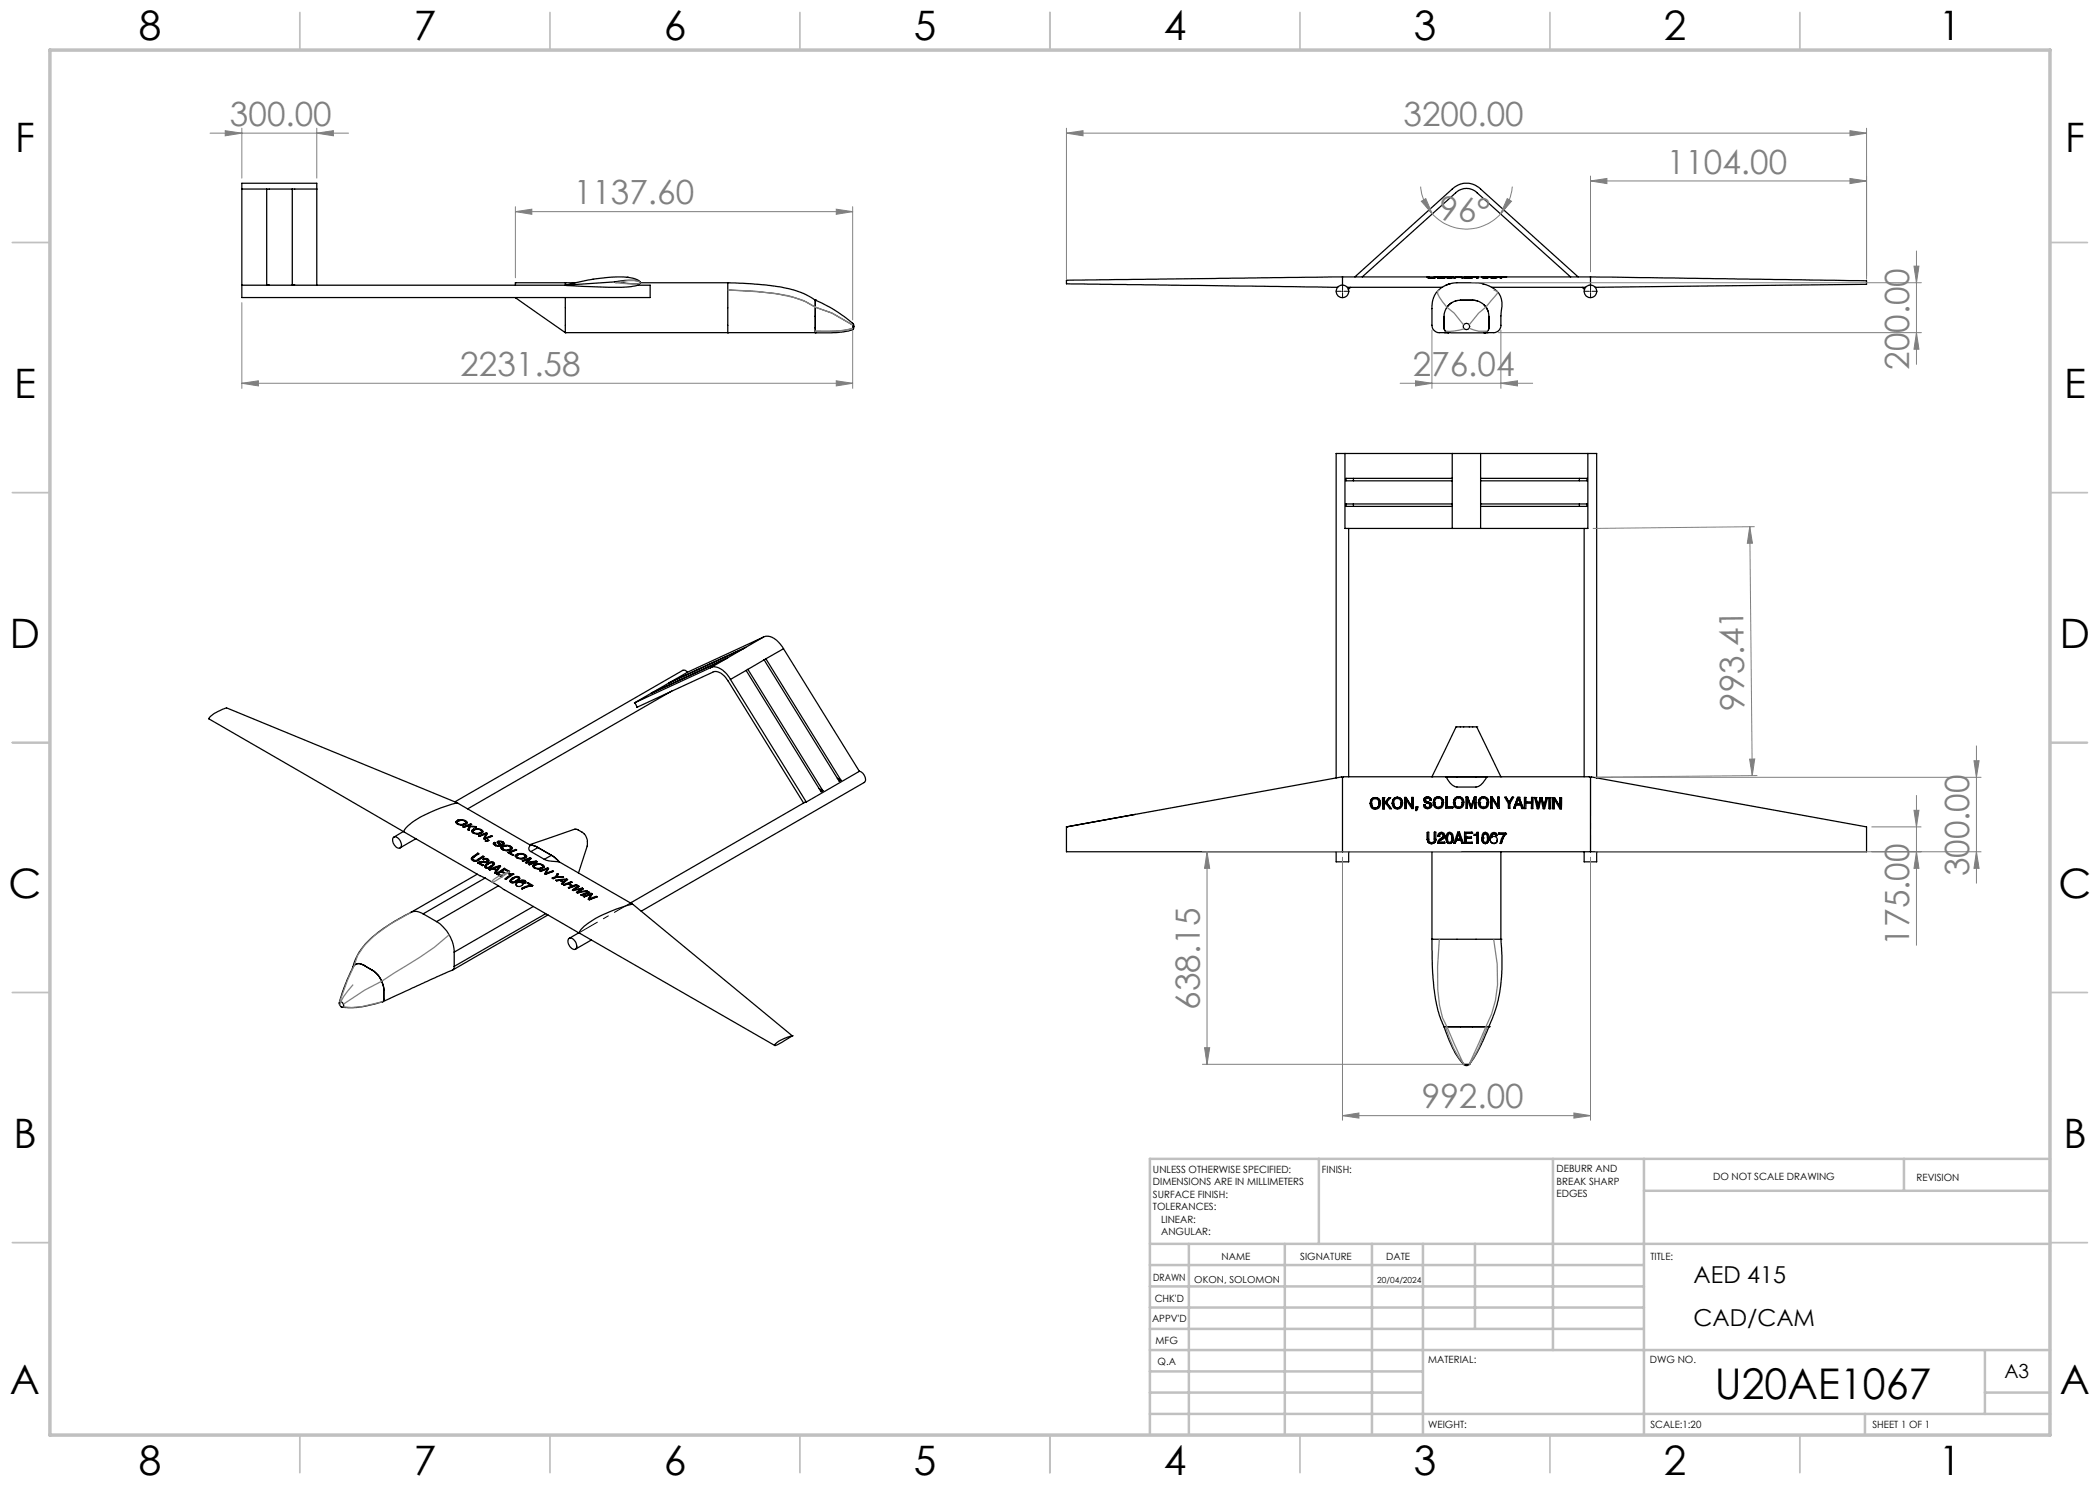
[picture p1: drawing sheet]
<svg xmlns="http://www.w3.org/2000/svg" width="420mm" height="297mm" viewBox="0 0 420 297" stroke-linecap="round" stroke-linejoin="round" font-family="sans-serif">
<g fill="none" stroke="#000" stroke-width=".25">
<path d="M48.4 37.8v-1.1h15v1.1M48.4 37.8h15M48.4 37.8v19.2M53.3 37.8v19.2h.5M58.5 37.8v19.2h.4M63.4 37.8v19.2M48.4 57v2.5h81.6v-2.5h-2.5M48.4 57h64.7M103.1 59.5h.1M103.1 56.5h.1M103.1 59.5l10 7M103.1 56.5h10"/>
<path d="M103.1 56.5v.5M113.1 56.5h.1M113.1 59.5v7M113.1 56.5v.5M113.1 56.5h2M113.1 57a71.3 71.3 0 0 0 13.8 .2l.6-.2M113.1 57h.1M118.5 55.9h.1M123 56.4h.1M123 56.4a14.1 14.1 0 0 1 4.7-.2l.3 .4a8.4 8.4 0 0 1-3.9-.1zM123 56.4l-9.9 .6M125.4 55.5h.1"/>
<path d="M128 56.5a1.74 1.74 0 0 0-1.6-.9 29.6 29.6 0 0 0-11.8 1.1l-1.5 .3M128 56.5l-.5 .5M128.1 56.5h17.5M145.6 56.5h.1M145.6 56.5l4.8 .3 4.9 .5a20.3 20.3 0 0 1 5.1 1.3l2.7 1.4M145.6 56.5v10M268.5 55.4l-55.2 .7v.7h1.2l53 .7M268.5 55.4v1.6M268.5 55.4h49.6M269.5 57.5h18.9M270.1 57.5l-.4 .4M271 55.4l19.4-17.6a4 4 0 0 1 5.7 0l19.5 17.6"/>
<path d="M272.5 55.4l18.6-16.8a3 3 0 0 1 4.4 0l18.6 16.8M285.8 55.4l-.3 .1 .6 .1 1.1-.1M285.8 55.4l.1 .2h.4M285.8 55.4v.2l-.3-.1M286.3 55.6h.1M286.9 55.5v.1M286.9 55.5l-.6 .1M286.9 55.5h.2M287.2 55.4v.1M287.2 55.4l-.3 .1M287.6 55.6h.1M287.6 55.6h1.4"/>
<path d="M287.6 55.4h.7zM287.8 55.6h1.1M287.8 55.6h.1M288 55.5h.4M288 55.5l-.4 .1M288 55.5h.1M288.3 55.4h.7l-.5 .1M288.3 55.4h.4M288.4 55.5h.1M288.5 55.5l-.7 .1M288.5 55.4h.2M288.5 55.4l-.1 .1"/>
<path d="M288.5 55.4v.1M288.7 55.4v.1M288.9 55.6h.1M289.2 55.5l.7 .1M289.2 55.5h.1M289.3 55.5h.2M289.5 55.5l.4 .1M289.5 55.5v.1M289.9 55.4h.8l-.8 .2M289.9 55.4l-.7 .1M289.9 55.4l-.4 .1M289.9 55.4l.5 .1"/>
<path d="M289.9 55.6h.1M290.1 56.7l-.9 .3M290.4 55.5h.1M290.4 55.5l-.5 .1M290.4 55.5v.1M291.4 55.5h.7M291.4 55.5h.1M291.6 55.4l-.8 .2 .5-.1 1.4 .1-.8-.2M291.6 55.4h.3M291.6 55.4h.1M291.9 55.4h.1M292.1 55.5h.1"/>
<path d="M292.9 55.4v.2M292.9 55.4h1.5M292.9 55.5v.1M292.9 55.4v.1M292.9 55.5h.3M293.2 55.6h1.2h-1.5M293.2 55.5v.1M293.2 55.4h1.1l-1.1 .1M293.2 55.4h.1M293.2 55.4h1.2M293.2 55.4v.1M293.2 55.6h.1"/>
<path d="M294.4 55.4h.1M294.9 55.4h.1M294.9 55.4h.5M295.3 55.4v.2M295.3 55.4h-.4M295.3 55.5h.3M295.4 55.4h.2v.2h-.3M295.4 55.4v.1M296.4 55.5l.6 .1M296.4 55.5h.1M296.4 56.7l.4 .1M296.5 55.5h.2"/>
<path d="M296.7 55.5l.3 .1M296.7 55.5v.1M297 55.4h.8l-.8 .2M297 55.4l-.6 .1M297 55.6h.1M297.1 55.4l-.4 .1M297.1 55.4l.4 .1M297.5 55.5h.1M297.5 55.5l-.5 .1M297.5 55.5v.1M298.3 55.4h.5M298.3 55.5l-.1 .1"/>
<path d="M298.3 55.4v.2M298.4 57.5h18.7M298.8 55.6h-.5M298.8 55.6h.5M298.8 55.4v.2M298.8 55.4h-.5M298.8 55.4h.6zM298.8 55.4l-.8 .1 .4 .1 1.1-.1-.7-.1M298.8 55.4h.1M299.8 55.4h1.3M299.8 55.4h.1M299.8 55.4h1"/>
<path d="M300 55.6h.1M300.8 55.4l-.8 .2M300.8 55.4h.1M301.1 55.4l-1 .2M301.1 55.4h.1M316.4 57.5l.5 .4M318.1 55.4l55.2 .8v.7l-54.2 .6M318.1 55.4v1.6M113.1 66.5h.1M113.1 66.5h32.5M145.6 66.5h.1M145.6 66.5h17.5"/>
<path d="M163.1 66.5h.1M163.1 60h.1M163.1 60a26.7 26.7 0 0 1 7.4 4.7M163.1 60v6.5M170.5 65.9a23.7 23.7 0 0 1-7.4 .6M170.5 64.7a.94 .94 0 0 1 0 1.2M170.5 64.7v1.2M288.8 65.6a.96 .96 0 0 0 1 .9M288.8 65.6l.2 .5 .4 .4M288.9 66.5h.8M289.8 66.5h7.1M289.8 66.5h-1.9a1.51 1.51 0 0 1-1.5-1.5v-3.3a4.6 4.6 0 0 1 3.5-4.9l1.5-.3h3.8l2.2 .5a4.1 4.1 0 0 1 2.8 5.3v2.7a1.45 1.45 0 0 1-1.5 1.5h-1.9"/>
<path d="M290.4 60.5l-1.1 1M291.5 60.1l-.4 .1M294.5 60h-2.4a3.3 3.3 0 0 0-3.3 3.3v2.3M294.5 60a3.3 3.3 0 0 1 3.3 3.3v2.3M294.5 60l1 .2M296.8 61l.6 .7M296.9 66.5h.7M297.4 66.4l-.4 .1h.1M297.5 61.9l.1 .3M297.8 65.6a.97 .97 0 0 1-.9 .9M297.8 65.6l-.1 .4M269 90.7h-1.8v64.9"/>
<path d="M269 90.7h21.4M269 90.7v15h21.4M270.7 95.7v.5M290.4 90.7h5.7M290.4 90.7v15M290.4 95.7h-21.2v.5h21.2M296.1 90.7v15M296.1 95.7h21.3v.5h-21.3M296.1 90.7h21.5M315.9 95.7v.5M317.6 90.7h1.7v64.9M317.6 90.7v15h-21.5"/>
<path d="M269.7 105.7v49.7M270.7 100.8v.5M290.4 105.7h5.7M290.4 100.8h-21.2v.5h21.2M296.1 100.8h21.3v.5h-21.3M315.9 100.8v.5M316.8 105.7v49.7M130.5 138.5h.1M134.1 136.4h.1M134.3 138.2l-40.8 23.6M137.5 134.4l-.5-.3h-.5l-45.5 26.3M137.5 134.4l-10.6 6.2"/>
<path d="M145.2 131.8l-15 6.9 .3-.2M145.6 131.5l-15.1 7M146.1 135.9a3.9 3.9 0 0 0-3.7-2.5l-15.5 7.2M146.1 135.9l15.2 24.5M148.8 129.7l-15 6.9 .3-.2M149.2 129.5l-15.1 6.9M149.2 134.1l-3.1 1.8M149.2 134.1l15 24.3 .4-.3M149.6 133.9l15 24.2M149.6 133.9l-.4 .2M152.7 127.4a2.91 2.91 0 0 1 3.4 1.4l.6 .9M152.7 127.4l-10.6 6.2"/>
<path d="M152.7 127.4l-15.2 7M152.8 132l-3.2 1.9M152.8 132l15.1 24.3 .3-.2M153.2 131.8l15 24.3M153.2 131.8l-.4 .2M156.7 129.7l-3.5 2.1M156.7 129.7l15.2 24.6M126.9 140.6l.5 .9 15.2-7.1a2.58 2.58 0 0 1 2.9 1.6l15.2 24.6M163.8 157.7l.8 .4M167.5 155.6l.7 .5M171.9 154.3a1.54 1.54 0 0 1 1 2.2l-44.7 25.7M171.9 154.3l-10.6 6.1"/>
<path d="M268.5 155.5v14.9M268.5 155.5l-.2-.1-55 10M275 159.5a1.14 1.14 0 0 1 1.1 1.5 1.14 1.14 0 0 1-1.7 .7l-.3-.5-.1-.5M275 159.5a.98 .98 0 0 0-.9 1.2M275 159.5l-.2 .1a.98 .98 0 0 0-.7 1M275 159.5a1.07 1.07 0 0 1 1.1 1.2M275 159.5h.1M276.8 159.6h-.3v1.1v1.1h.3M276.8 159.6v1.1M276.8 159.6h.1M276.8 159.6h-.3M277.8 159.5h.3l-.8 1"/>
<path d="M277.8 159.5l-1 1.2M277.8 159.6h.3M277.8 159.6l-1 1.1M277.8 159.5v.1M279.4 159.5a1.15 1.15 0 0 1 1.1 1.4 1.15 1.15 0 0 1-1.6 .8l-.3-.4-.1-.6M279.4 159.5a.99 .99 0 0 0-.9 1.2M279.4 159.5l-.6 .2-.2 .2-.1 .6M279.4 159.5a1.01 1.01 0 0 1 1.1 1.2M279.4 159.5h.1M280.9 159.5l.1 2.2h.2M280.9 159.5h.3M281.2 159.8v1.9"/>
<path d="M281.2 159.5l1.2 1.9M281.2 159.5h.1M282.3 159.5h.3M282.3 159.5l.1 1.9M282.6 159.5v2.2h-.2l-1.2-1.9M282.6 159.5h.1M285.5 159.4l.5 .2 .3 .5M285.5 159.4a.66 .66 0 0 0-.7 .7 .66 .66 0 0 0 .8 .6l.4 .2v.2M285.5 159.4l-.1 .1a.54 .54 0 0 0-.6 .6M285.5 159.4h.1M286.4 155.4h.1M287.7 159.4a1.04 1.04 0 0 1 1 1.1"/>
<path d="M287.7 159.4a.94 .94 0 0 0-1 1.1M287.7 159.4a.92 .92 0 0 0-1 1.1M287.7 159.4h.1a1.02 1.02 0 0 1 .9 1.1M287.7 159.4h.1M289.1 159.5h.3M289.2 155.4h2.2M289.2 155.4h-20.5l-.2 .1M289.2 155.4a3.2 3.2 0 0 0 2.2 2h3.8a2.76 2.76 0 0 0 1.9-1.6l.3-.4M289.4 159.4h-.3v2.2h1.4M289.4 159.4v2M289.4 159.5v1.9M289.4 159.4v.1"/>
<path d="M291.2 145.4h.1M291.2 145.4l-4.8 10M291.2 145.4h4.1M291.4 155.4h3.8M291.7 159.3a1.18 1.18 0 0 1 1 1.2 1.18 1.18 0 0 1-.9 1.2 .93 .93 0 0 1-1-1.2M291.7 159.3a.94 .94 0 0 0-.9 1.2M291.7 159.4a.93 .93 0 0 0-.9 1.1M291.7 159.4a1.01 1.01 0 0 1 1 1.1M291.7 159.3v.1M293.2 159.5h.3M293.5 159.7l.6 1.9h.3l.6-1.9v1.9M293.5 159.7v.1"/>
<path d="M293.5 159.4h-.3v2.2h.3v-1.9M293.5 159.4l.7 1.9M293.5 159.5l.7 1.9M293.5 159.4v.1M294.9 159.4h.3v2.2h-.2M294.9 159.4l-.7 1.9M294.9 159.5l-.7 1.9M294.9 159.4v.1M294.9 159.5h.3M295.2 155.4h2.2M295.3 145.4h.1M295.3 145.4l4.9 10"/>
<path d="M296.7 159.4a.95 .95 0 0 1 1 1.1M296.7 159.4a.9 .9 0 0 0-1 1.1M296.7 159.4a.94 .94 0 0 0-1 1.1M296.7 159.4h.1a.96 .96 0 0 1 .9 1.1M296.7 159.4h.1M297.4 155.4h20.5l.2 .1M298.2 159.4v2.2M298.2 159.4h.2M298.2 159.5v2.1M298.2 159.4v.1M298.2 159.5h.2M298.4 159.4l1.2 1.9"/>
<path d="M298.4 159.5l1.2 1.8M298.4 159.4v.1M299.6 159.5h.3v2.2h-.3l-1.2-1.9v1.8h-.2M299.6 159.5v1.8M299.6 159.5h.1M299.6 159.5h.3M300.2 155.4h.1M301 159.5h.2M301.2 159.5l.6 1M301.2 159.5h-.2l.7 1.2M301.2 159.5h.1M302.4 159.5h.3l-.7 1.2v1h-.3"/>
<path d="M302.4 159.5l-.6 1M302.4 159.5h.3M302.4 159.5h.1M303.5 159.5l-.8 2.2h.3l.2-.7h.9l.3 .7h.3l-.9-2.2M303.5 159.5h.3M303.5 159.5h.1M303.8 159.5h.1M303.8 159.5l.8 2.2M304.9 159.5v2.2h.3v-1h1.1M304.9 159.5h.3M304.9 159.5h.1M305.2 159.5v.9"/>
<path d="M306.3 159.5h.3M306.3 159.5v.9h-1.1M306.3 159.5v1l-1.1-.1M306.6 159.5v2.2h-.3M306.9 159.5l.5 2.2h.3l.5-1.9 .4 1.9h.3l.6-2.2h-.3M306.9 159.5h.3M307.2 159.5l.4 1.9M307.2 159.5h.1M308 159.5h.4M308 159.5l-.4 1.9M308 159.6l-.4 1.8M308 159.5v.1"/>
<path d="M308 159.6h.4M308.4 159.5l.4 1.9M308.4 159.6l.4 1.8M308.4 159.5v.1M309.2 159.5l-.4 1.9M309.2 159.6l-.4 1.8M309.2 159.5v.1M309.2 159.6h.3M309.8 159.5v2.2M309.8 159.5h.4l-.1 2.2h-.3M309.8 159.6v2.1M309.8 159.5v.1"/>
<path d="M309.8 159.6h.4M310.6 159.5v2.2M310.6 159.5h.3M310.6 159.6v2.1M310.6 159.5v.1M310.6 159.6h.3M310.9 159.5l1.1 1.9M310.9 159.5v.1M310.9 159.6l1.1 1.8M312 159.6h.3v2.2h-.3l-1.1-1.9v1.8h-.3M312 159.6v1.8M312 159.6h.1"/>
<path d="M312 159.6h.3M318.1 155.5l.2-.1 55 10v5h-55.2M318.1 155.5v14.9M78.6 167.5a1.15 1.15 0 0 1 1.6 1.1 .68 .68 0 0 1-.2 1 .68 .68 0 0 1-1-.4l-.5-1zM80.7 166.3l-1.9 1.1M80.9 166.4l15.1 8.8 1 .4M83.2 167.7l-3.2 1.9M91.4 160.6l-46.2-19a10.4 10.4 0 0 0-3.3 1.8l-.1 .4 39.1 22.6M91.4 160.6a22.9 22.9 0 0 0-10.2 5 .64 .64 0 0 0-.3 .8M91.4 160.6l14.6 8.4M91.4 164.5v.2l.2 .1M91.5 164.2l-.3 .3"/>
<path d="M91.5 164.2h.1M91.6 164v.1M91.6 164a.41 .41 0 0 0-.4 .5 .41 .41 0 0 0 .4 .3 1.47 1.47 0 0 0 1.9-.3l-.4-.4M91.6 164l-.1 .2M91.6 164.1a1.66 1.66 0 0 1 1.5 0M91.6 164.8l.1 .1M91.6 164.7l.5 .2 .7-.1M91.6 164.7v.1M91.6 164.7a.39 .39 0 0 1 0-.5 .39 .39 0 0 1 .4-.1 .7 .7 0 0 1 1.1 .5l-.3 .2M91.6 164.1v.1M92.3 164.1l-.7 .1M92.8 164.9l-.6 .1"/>
<path d="M92.8 164.8v.1M93 164.2l.1 .1M93.1 164.3l.3 .3M93.1 164.1v.2M93.2 164.5l-.1 .2-.3 .2M93.5 165.2l1.6 .1M93.5 165.2v.1M93.8 165.3l-.2 .6 .2 .2 .2-.8 1.3 .1-.2-.1M93.8 165.3l-.2 .7M93.8 165.3h.2M94.1 164.9l-1.4 .5M94.1 164.9h.1"/>
<path d="M94.1 164.8l-1.5 .6 .2 .1 1-.2M94.1 164.8l.2 .1-.8 .3M94.1 164.8v.1M94.5 171.8l.3 .3M94.6 166.3v.2l.2 .1M94.6 171.4l-.3 .5M94.6 171.3v.1M94.7 165.8l.1 .1M94.7 165.8a.43 .43 0 0 0-.4 .5 .43 .43 0 0 0 .5 .4 1.45 1.45 0 0 0 1.8-.4l-.3-.4M94.7 172l.1 .1M94.7 166l-.4 .3M94.7 165.8v.2"/>
<path d="M94.7 166h.1M94.8 165.9a1.74 1.74 0 0 1 1.5 0M94.8 166.6l.1 .1M94.8 165.9v.1M94.8 166.5l.5 .2 .7-.2M94.8 166.5v.1M94.8 166.5a.32 .32 0 0 1-.2-.4 .32 .32 0 0 1 .4-.2 1.06 1.06 0 0 1 1.3 .4l-.3 .2M95.1 165.3l-.1 .1M95.4 165.8l-.6 .2M95.5 174.8l-13.3 7.7M95.5 172.6h.1M95.6 172.5l-.1 .1"/>
<path d="M95.6 170.6l-1 .7M95.6 170.6l.2 .2-1.2 .8 .1 .4M95.6 172.5v.1M95.6 170.8l-1 .6M95.6 170.6v.2M95.6 170.8h.1M95.6 171.9l-.4 .2-.5-.1M95.6 172l-.4 .2-.4-.1M95.6 171.9v.1M95.8 172.5l.9 .5-.2 .1-1-.5M95.8 172.5v.2l.8 .4M96 166.7l-.6 .1"/>
<path d="M96 166.5v.2M96.1 166l.1 .1M96.2 166.1l.4 .3M96.3 165.9l-.1 .2M96.3 166.3l-.3 .4M96.5 172.5h-.7M96.5 172.3h.3M96.5 172.3l-.9 .2M96.5 172.4l-.9 .2M96.5 172.4l.3 .1M96.5 172.3v.1M96.6 171.2l.2 .1-1 .7a.89 .89 0 0 1-1.5-.4l.3-.3"/>
<path d="M96.6 171.2l-1 .7M96.6 171.3l-1 .7M96.6 171.3l.1 .1M96.6 171.2v.1M96.6 171.9l.6-.1 .3 .1M96.8 172.3l.3 .1M96.8 172.3v.2M96.8 172.5h.3M97 175.6l2.7 1.6M97 175.6l-12.4 7.2M97.1 172.4v.1M97.2 168.2h.2"/>
<path d="M97.2 168.2h.1M97.2 173.3l.1 .3M97.2 166.8l-.5 .9M97.2 166.8l-.4 .9M97.3 166.7l-1.5 .5M97.3 166.7l.1 .1M97.3 166.5l-1.6 .7 .2 .1 1.3-.5M97.3 166.5l.2 .2-.5 .9M97.3 173.5v.1M97.3 166.5v.2M97.4 172.3l-.3 .1M97.4 172.4l-.3 .1"/>
<path d="M97.4 172.3v.1M97.4 168.2l-.1 .1M97.4 168.1v.1M97.4 172.7h.1M97.4 172.8l-.4 .6M97.4 172.7v.1M97.4 172.8h.1M97.5 172.7v.1M97.5 172l-.1 .4M97.5 171.8a.4 .4 0 0 1 .2 .5 .4 .4 0 0 1-.5 .2h-.7M97.5 171.8l-.6-.1-.4 .2 .2 .1 .6-.1 .2 .1-.1 .3M97.5 171.9l.3 .3"/>
<path d="M97.5 171.8v.1M97.5 168.1l-.1 .1M97.5 168.1l.1 .1M97.6 168l.2 .1-.4 .2-.4-.1h.2M97.6 168l-.2 .1M97.6 168l-.1 .1M98.2 173.3l-.4 .3h-.5M98.2 173.2l-.4 .3h-.5M98.2 173.2l.1-.1a.33 .33 0 0 0 .3-.5 .33 .33 0 0 0-.6 0 .94 .94 0 0 0-.7 .8v.1M98.2 173.2v.1M98.3 167.1l.2 .1-1.6 .6-.2-.1M98.3 167.1l-1.3 .5"/>
<path d="M98.3 167.2l-1.3 .6v-.2M98.3 167.2l.1 .1M98.3 167.1v.1M98.7 172.7l-.1 .3-.4 .3M98.7 172.5a.63 .63 0 0 1-.5 .9l-.5 .2a.49 .49 0 0 1-.7-.2 .49 .49 0 0 1 .3-.6l.1-.1M98.7 172.5l-.7-.1-.5 .3M98.7 172.6l-.5-.1-.7 .3M98.7 172.6l.2 .2M98.7 172.5v.1M98.8 173.7l.5 .3M98.8 173.7l.5 .4M98.9 168.5a.36 .36 0 0 0-.1 .5 .36 .36 0 0 0 .4 .2h.7l.3-.2"/>
<path d="M98.9 168.6l-.2 .2M98.9 168.5v.1M98.9 168.6h.1M98.9 168.5l.2 .1-.1 .1 .1 .3M98.9 168.5h.1M98.9 168.6l.1 .1M99 168.8l.1 .3M99.1 169l.7 .1M99.1 169.1l.1 .1M99.1 169v.1M99.2 174.1l-.2 .5M99.3 174v.1"/>
<path d="M99.6 168.3l.4-.1 .6 .2M99.6 168.3l-.2 .1 .2 .2a.27 .27 0 0 1 .2 .2 .27 .27 0 0 1 0 .3M99.6 174.8l.8 .5M99.6 168.4l-.1 .1M99.6 168.3v.1M99.7 177.2l16.3 9.5M99.7 177.2l-12.4 7.1M99.7 168.4l.1 .3M99.8 169.2h-.2M99.8 169.1v.1M99.8 168.7l.1 .1M99.8 168.6l.2 .1"/>
<path d="M99.8 173.3l-.5 .8M99.8 173.3l-.5 .7M99.8 173.3l-1 .4M99.8 168.6v.1M99.9 169l-.1 .2M99.9 173.1l-2.1 .8 .2 .1a.76 .76 0 0 1 1.2 .1M99.9 173.1l.2 .1-.1 .2-.9 1.3-.2-.1 .3-.5M99.9 173.2l-2 .8M99.9 173.1v.1M99.9 173.2l.2 .1M99.9 168.8l.3 .3M100 168.7l.2 .3"/>
<path d="M100 168.3l-.4 .1M100 168.7l-.1 .1M100.2 169h.1M100.4 174.2l.7 .5-.1 .1-.8-.5-.6 .5M100.4 174.2l.6 .5M100.4 169.6v.2l.2 .2M100.5 168.5h.1M100.6 168.7l-.1 .1M100.6 168.4l.3 .3-.2 .2-.3-.1a.29 .29 0 0 0 0-.4 .29 .29 0 0 0-.4-.1l-.2 .1v.2M100.6 169.2a.43 .43 0 0 0-.4 .4 .43 .43 0 0 0 .5 .4 1.29 1.29 0 0 0 1.7-.4l-.3-.3M100.6 169.3l-.4 .3M100.6 169.2v.1"/>
<path d="M100.6 168.5l.2 .3M100.6 168.4v.1M100.6 169.2h.1M100.6 169.3h.1M100.6 169.2a1.73 1.73 0 0 1 1.5 .1M100.6 170h.1M100.6 169.8l.5 .2 .7-.1M100.6 169.8v.2M100.6 169.8a.35 .35 0 0 1-.1-.4 .35 .35 0 0 1 .5-.2 .95 .95 0 0 1 1.2 .4l-.4 .3M100.9 173.7l-1.6 1.1 1 .6 .1-.1-.8-.5M100.9 173.7l1 .6-.2 .1-.8-.5-.5 .3M100.9 173.8l-1.5 1"/>
<path d="M100.9 173.8l.9 .5M100.9 173.7v.1M101.2 169.2l-.6 .1M101.8 170l-.6 .1M101.8 169.9v.1M102 174.8l-.1-.1-.1 .1 .4 .1M102 174.8h.6M102 170.5l-.1 .2 .7 .4M102 169.4h.1M102.1 169.4l.3 .4M102.1 169.3v.1M102.2 169.6l-.1 .3-.3 .1"/>
<path d="M102.2 174.9l-1.1 .9M102.2 176.2l.1 .3M102.3 176.4v.1M102.5 175.8l-.5 .5M102.5 175.6v.2M102.5 175.6h.1M102.5 175.8h.1M102.6 174.7l.2 .1-1.6 1.1-.2-.1 1.2-.9M102.6 174.7h-.7l.1 .1M102.6 174.7v.1M102.6 174.8l.1 .1M103.1 170l-1.4 .6"/>
<path d="M103.1 170l.1 .1M103.2 169.9l-1.6 .6 1 .6 .1-.1-.7-.5M103.2 169.9l.1 .1-1.3 .5M103.2 169.9l-.1 .1M103.3 171.2l.2 .4M103.3 176.2l-.5 .3h-.5M103.3 176.1l-.6 .3h-.4M103.3 176.1l.3-.3a.29 .29 0 0 0-.1-.4 .29 .29 0 0 0-.3 .1h-.1a.87 .87 0 0 0-.8 .9M103.3 176.1v.1M103.5 170.8h.1M103.5 170.8a.41 .41 0 0 0-.5 .4 .41 .41 0 0 0 .5 .4 1.61 1.61 0 0 0 1.8-.3l-.3-.4M103.5 171l-.5 .2"/>
<path d="M103.5 171h.1M103.5 170.8v.2M103.5 170.8a1.66 1.66 0 0 1 1.5 .1M103.5 171.5l.6 .2 .6-.2M103.5 171.5v.1M103.5 171.5a.39 .39 0 0 1-.1-.5 .39 .39 0 0 1 .5-.2 .73 .73 0 0 1 1.1 .6l-.3 .1M103.5 171.6l.1 .1M103.6 176.4a.54 .54 0 0 0-.3 .7 .54 .54 0 0 0 .8 .1 .45 .45 0 0 0 .4-.3 .45 .45 0 0 0-.1-.4M103.6 176.5l-.4 .5M103.6 176.4v.1M103.7 175.6v.3l-.4 .3M103.8 175.4a.5 .5 0 0 1 .1 .5 .5 .5 0 0 1-.5 .3 .81 .81 0 0 1-1.4 0l.5-.6"/>
<path d="M103.8 175.4l-.6-.1-.7 .3M103.8 175.5h-.7l-.6 .3M103.8 175.5l.1 .2M103.8 175.4v.1M103.9 176.4l.5 .1M103.9 176.4l.5 .2M104.1 170.8l-.6 .2M104.3 177.7h.1M104.4 176.6l.2 .2M104.4 176.5v.1M104.7 171.7l-.6 .1M104.7 171.5v.2"/>
<path d="M104.9 171l.1 .1M104.9 176.4v.2M105 176.1l.2 .3a.22 .22 0 0 1-.1 .2 .22 .22 0 0 1-.3-.1l.1-.1a.6 .6 0 0 0-1 0M105 176.1l-.6-.1-.8 .4M105 176.2l-.8-.1-.6 .4M105 176.2l.2 .2M105 176.1v.1M105 171.1l.3 .3M105 170.9v.2M105.1 171.3l-.4 .4M105.4 172.5v.1M105.6 176.5l1 .6-1.1 .2-1 .5-.2-.1"/>
<path d="M105.6 176.5l-.2 .1 .8 .5M105.6 176.7l.9 .5M105.6 176.7h.1M105.6 176.5v.2M105.9 168.9l9-3.1 .6 .1 .9 .5 .6 .6 .4 .7 .1 1.4-1.8 5.5M106 171.7l-.9 .8 .2 .1 1.7-.3M106 171.7l-.8 .8M106 171.6l-1.5 .6 .1 .1 1.4-.6M106 171.6l.3 .1-.9 .8M106 171.7l-1.4 .5M106 171.7l.2 .1M106 171.6v.1"/>
<path d="M106 169l.8 .2 .8 .3M106 169a.78 .78 0 0 0 .2 1.3M106 169l.6 .1 1 .4M106.2 170.3l2.7 1.6M106.2 177.1l-1 .2-.9 .4M106.2 177.1l-1.8 .7M106.8 173.2v.2l.2 .2M107 173l-.4 .2M107 173h.1M107 172.9h.1M107 172.9a.41 .41 0 0 0-.4 .4 .41 .41 0 0 0 .5 .4 1.39 1.39 0 0 0 1.7-.4l-.3-.3M107 173.6l.1 .1"/>
<path d="M107 172.9v.1M107 172.9a1.53 1.53 0 0 1 1.5 .1M107 173.5l.5 .2 .7-.1M107 173.5v.1M107 173.5a.33 .33 0 0 1-.1-.4 .33 .33 0 0 1 .4-.2 .98 .98 0 0 1 1.3 .4l-.4 .3M107 172.3v.2l-1.2 .4M107.2 172.4h.1M107.2 172.4h-.2M107.2 172.2l.3 .2-1.6 .6-.2-.1 1.3-.6M107.2 172.2l-1.8 .3M107.2 172.2v.2M107.6 169.5l2.7 1.6"/>
<path d="M107.6 169.5l-1.4 .8M107.7 172.9l-.7 .1M108.2 173.7l-.6 .1M108.2 173.6v.1M108.4 173l.1 .1M108.5 173.1l.3 .3M108.5 173v.1M108.6 173.3l-.1 .2-.3 .2M108.9 171.9l.9 .3 2 .2M109.5 173.8l-.6 1M109.5 173.8l-.5 1M109.5 173.7l-1.4 .5"/>
<path d="M109.5 173.7l.2 .1M109.5 173.6l-1.6 .6 .3 .1 1.3-.5M109.5 173.6l.2 .1-.5 1M109.5 173.6v.1M110.3 171.1l1.5 1.3M110.3 171.1l-1.4 .8M110.5 174.3l-1.3 .5v-.1M110.5 174.3h.1M110.5 174.2l.2 .1-1.6 .6-.2-.1M110.5 174.2l-1.3 .5M110.5 174.2v.1M111.1 175.5l-.5 .2"/>
<path d="M111.1 175.4v.1M111.3 176.2a1.04 1.04 0 0 1 1.3 .2M111.4 175.3h1.1M111.4 175.3l-.1 .2M111.4 174.8l-.3 .7M111.4 174.8l.2 .1M111.5 174.7l.2 .1-.3 .5M111.5 174.7l-.4 .7M111.5 174.7l-.1 .1M111.8 172.4l14.6 8.4M112.2 176l.5 .4M112.2 176v.2l.5 .3"/>
<path d="M112.5 175.3l.2 .1-1.4 .1-.7 .3-.2-.2 .7-.2M112.5 175.3v.2M112.5 176l-1.2 .1M112.6 176.4l-.2 .4M112.7 176.4v.1M113.2 175.9l-.5 .5M113.2 175.9l-1 .1M113.2 175.9h.1M113.2 175.9l-.5 .6M113.3 175.9l.1 .1M113.3 175.8l-2.1 .2 .1 .2M113.3 175.8l.2 .1-1 .9-.2-.1 .3-.3"/>
<path d="M113.3 175.8v.1M113.8 176.7l.8 .5M113.8 176.7v.1l.7 .5M114.2 176.4l-1.5 .5 .2 .2a1.01 1.01 0 0 1 1.5 .1M114.2 176.4l.2 .1-.6 .2M114.2 176.5l-1.4 .5M114.2 176.5h.1M114.2 176.4v.1M114.4 177.2l-.6 .4M114.6 177.2l-.1 .1M114.8 177.9v.2M115.2 177.1l-.7 .2"/>
<path d="M115.2 177.1h.1M115.3 176.9l.1 .1-1.6 .6-.1-.1 .7-.3M115.3 176.9l-.7 .3M115.3 176.9l-.1 .2M115.6 177.3l-1.1 .7M115.6 177.3h.1M115.6 178.4v.2M115.7 177.2l-1.2 .8 .2 .1 1.6-.3M115.7 177.2l.2 .1-1.1 .6M115.7 177.2l-.1 .1M116.1 179l1.6-.6 .2 .1-1.6 .6zM116.3 177.8l-1 .7 .2 .1 2-.4-.2-.1"/>
<path d="M116.3 177.8v.1l-.9 .6M116.5 177.6l.2 .2-1.1 .6M116.5 177.6l-1.7 .3M116.5 177.8h.1M116.5 177.8h-.2M116.5 177.6v.2M117.3 178.1l-1.7 .3M117.3 178.1v.2M117.7 178.5l-1.4 .5M117.7 178.5h.1M117.7 178.4v.1M118.2 178.9l-.5 .9 .2 .2 1.6-.6-.3-.1"/>
<path d="M118.2 178.9l-.5 1M118.2 178.8l-1.4 .5M118.2 178.8l.2 .1M118.3 178.7l-1.6 .6 .2 .1 1.3-.5M118.3 178.7l.2 .1-.6 1M118.3 178.7l-.1 .1M119.2 179.3l-1.3 .5M119.2 179.4h.1M119.2 179.4l-1.3 .5v-.1M119.2 179.3v.1M161.3 160.4l-35.2 20.2M213.3 165.4v5h55.2"/>
<path d="M213.3 165.4h.1M227.1 162.9l-13.8 2.5M267.2 170.4v2h2.5v-2M268.5 170.4h49.6M274 160.7h.1M274.3 160.7l.1 .2a.62 .62 0 0 0 .7 .7M274.3 160.7l.1 .3a.64 .64 0 0 0 .7 .6M274.3 160.7h.1M275.1 161.6h.1M275.8 160.7v.3a.66 .66 0 0 1-.7 .6M275.8 160.7v.2a.72 .72 0 0 1-.7 .7M275.8 160.7a.76 .76 0 0 0-.8-1 .76 .76 0 0 0-.7 1"/>
<path d="M276.8 161v.8M276.8 161l.3-.4 .9 1.1h.3M277.3 160.5l1 1.2M277.3 160.5l.9 1.2M277.3 160.5h.1M278.5 160.7h.1M278.7 160.6l.2 .7 .6 .3M278.7 160.6l.1 .5 .2 .4 .5 .1M278.7 160.6a.76 .76 0 0 1 .8-.9 .76 .76 0 0 1 .7 .9M279.5 161.6h.1M280.2 160.6v.3a.67 .67 0 0 1-.7 .7M280.2 160.6v.4a.73 .73 0 0 1-.7 .6"/>
<path d="M282.4 161.4h.1M283.2 161.4h.3M283.2 161.4l.1 .4M283.3 161.8l-.1 .3 .3-.3M283.3 161.8l-.1 .2M283.3 161.8h.1M283.5 161.4v.4M283.5 161.4h.1M284.7 161a.83 .83 0 0 0 .8 .7 .83 .83 0 0 0 .8-.6M284.7 161h.3M285 161h-.3M285 161l.2 .4 .3 .1"/>
<path d="M285 161h.1M285 160l.4 .3M285 160a.48 .48 0 0 1 .6-.4 .48 .48 0 0 1 .4 .5h.3M285 160h.1M285.4 160.3l.2 .1M285.4 160.3v.1M285.4 160.4h.2M285.5 167.9l.2 .6 .6 .2M285.5 167.9h.1M285.5 167.9v.1a.75 .75 0 0 0 .8 .7M285.5 161.5h.1M285.6 160.4l.5 .2"/>
<path d="M285.6 160.4l.5 .3M285.6 160.4h.1M286 161.1l-.1 .3-.4 .1M286 161.1h.1M286.1 160.6l.2 .5M286.1 160.7l.2 .4M286.1 160.6v.1M286.3 168.7h.1M286.4 170.4v17.5M286.7 160.5a1.02 1.02 0 0 0 1 1.2 1.02 1.02 0 0 0 1-1.2M286.7 160.5v.1M286.9 166.4v1.4a.57 .57 0 0 1-.6 .7 .57 .57 0 0 1-.6-.7v-1.4l-.2 .1v1.4"/>
<path d="M286.9 166.4h.3v1.4M286.9 166.4v1.5M286.9 160.5l.1 .4a.65 .65 0 0 0 .7 .6M286.9 160.5a.77 .77 0 0 1 .8-.9 .77 .77 0 0 1 .7 .9M286.9 160.5l.1 .4a.64 .64 0 0 0 .7 .6M287.2 167.8l-.2 .6-.7 .3M287.5 168.5l.1 .1M287.6 168.6h.1M287.6 167.2a.67 .67 0 0 1 .8-.7 .67 .67 0 0 1 .4 1.1M287.6 167.2h.3M287.7 161.5h.1M287.8 168.4h1.1l.1 .2h-1.4"/>
<path d="M287.8 168.4h.1M287.9 167.2h.1M288.2 168l-.4 .4M288.2 167.9v.1M288.2 167.9l-.4 .5M288.3 166.7l-.4 .2v.3M288.3 166.7l.2 .1 .2 .3M288.3 166.7h.1M288.3 166.7l.3 .1 .1 .3M288.4 160.5l-.2 .8-.5 .2M288.4 160.5h.1M288.4 160.5v.2a.68 .68 0 0 1-.7 .8"/>
<path d="M288.5 167.7l-.3 .3M288.5 167.7h.1M288.5 167.7l-.3 .2M288.7 167.1l-.1 .2a1.97 1.97 0 0 0-1.1 1.3h.1M288.7 167.1h.1M288.8 167.6l-.3 .1M288.8 167.5v.1M289.2 167.6v.2a.68 .68 0 0 0 .7 .9M289.2 167.6v.4a.67 .67 0 0 0 .7 .7M289.2 167.6a.82 .82 0 0 1 .8-1.1 1.3 1.3 0 0 1 .1 2.2h-.2M289.2 167.4v.2M289.4 161.4h1.1"/>
<path d="M289.4 161.4h.1M289.5 167.6a.59 .59 0 0 0 .6 .8l.2-.1 .1-.7M289.9 166.7l.3 .2 .2 .7M289.9 166.7h.1M289.9 166.7l-.3 .3-.1 .6M289.9 166.7l-.3 .2-.1 .7M289.9 168.7h.1M290.5 161.4v.2M290.5 161.4h.1M290.7 167.6v.2a.79 .79 0 0 1-.8 .9M290.8 168.6h.2M290.8 160.5h-.1"/>
<path d="M291 160.5l.1 .7 .6 .3M291 160.5l.2 .8 .5 .2M291 160.5a.76 .76 0 0 1 .7-.9 .76 .76 0 0 1 .8 .9M291 168.7h-.2l.8-2.3h.3l.8 2.3h-.3M291 168.6v.1M291.3 168l-.3 .7M291.3 168h.9M291.3 168h.1M291.3 168l-.3 .6M291.4 167.8h.7M291.7 166.7l-.3 1.1M291.7 166.7l.4 1.1"/>
<path d="M291.7 166.7h.1M291.7 161.5h.1M292.1 167.8h.1M292.2 168l.2 .7M292.2 168h.1M292.2 168l.2 .6M292.4 168.6h.3M292.4 168.6v.1M292.5 160.5l-.1 .5a.56 .56 0 0 1-.7 .5M292.5 160.5v.2a.78 .78 0 0 1-.8 .8M292.9 168.6h1.5M293.2 168.4h1.2"/>
<path d="M293.2 167.4h1.1M293.2 166.6v.8M293.2 166.6h1.2M293.2 166.6h.1M293.2 167.4h.1M294.2 161.3v.1M294.3 167.6h-1.1v.8M294.3 167.4v.2M294.4 166.4h-1.5v2.3h1.5M294.4 166.4v.2M294.4 166.6h.1M294.4 168.4v.3"/>
<path d="M294.9 167.1h.1M295 160.5h.1M295 160.5v1.1M295.3 167v1.7h.3M295.3 167l-.4 .1M295.3 167h.1M295.3 168.6h.3M295.6 166.5v2.2M295.6 166.5h-.2l-.1 .3-.4 .1v.2M295.6 166.5v2.1M295.6 168.6v.1M295.7 160.5h.1"/>
<path d="M295.7 160.5a1.01 1.01 0 0 0 1 1.2 1.01 1.01 0 0 0 1-1.2M295.9 160.5l.1 .4a.7 .7 0 0 0 .7 .6M295.9 160.5l.3 .8 .5 .2M295.9 160.5h.1M295.9 160.5a.76 .76 0 0 1 .8-.9 .76 .76 0 0 1 .7 .9M296.4 167.6v.2a.78 .78 0 0 0 .6 .9M296.4 167.6h.1M296.4 167.6v.2a.8 .8 0 0 0 .6 .9M296.4 167.6a.78 .78 0 0 1 .8-1.1l.3 .1 .2 .4 .1 .6M296.7 167.6h.1M296.7 167.6a.6 .6 0 0 0 .5 .9l.2-.3 .1-.6M296.7 161.5h.1"/>
<path d="M297 168.7h.1M297.1 166.7l.4 .3v.6M297.1 166.7h.1M297.1 166.7l.2 .1 .2 .2v.6M297.1 166.7l-.2 .1-.2 .3v.5M297.1 166.7a.67 .67 0 0 0-.4 .9M297.4 160.5v.4a.61 .61 0 0 1-.7 .6M297.4 160.5h.1M297.4 160.5v.2a.73 .73 0 0 1-.7 .8M297.5 167.6h.1M297.8 167.6v.2a.81 .81 0 0 1-.8 .9M297.8 167.6v.2a.84 .84 0 0 1-.8 .9"/>
<path d="M298 167.7v.1a.78 .78 0 0 0 .8 .9M298.3 167.5a.65 .65 0 0 1 .8-.2 .65 .65 0 0 1 .4 .7M298.8 168.7h.1M298.8 166.7l-.4 .3-.1 .5M298.8 166.7l.3 .1 .1 .3M298.8 166.7h.1M298.8 166.7l-.4 .2-.1 .6M299.2 167.1h.2M299.2 167.1h.1M299.4 167.1a.72 .72 0 0 0-.8-.6 .72 .72 0 0 0-.6 .9v.4a.78 .78 0 0 0 .8 .9M299.5 168l-.2 .5-.5 .2M299.5 168l-.1 .1a.64 .64 0 0 1-.6 .6"/>
<path d="M299.6 161.3h.1M299.8 166.8h1M300 168.7h.3M300.1 168.7h.2M300.2 170.4v17.5M300.3 168.7h.1M300.8 166.8l-.5 .9-.3 1M301.1 166.8l-.5 .8-.3 1.1M301.1 166.6v.2M301.1 166.6h-1.3v.2M301.1 166.8h.1M301.1 166.8l-.6 1-.2 .9"/>
<path d="M301.7 160.7v1M301.7 160.7h.1M301.8 160.5h.1M303.3 160.8l.4-1.1 .4 1.1M303.3 160.8h.8M303.3 160.8h.1M304.1 160.8h.1M305.2 160.4h.1M306.3 160.7v1M307.6 161.4h.1M308.8 161.4h.1M312 161.4h.1"/>
<path d="M316.8 170.4v2h2.5v-2M70.6 193.4l-1.8 4.2-.9 2.9M70.7 193.4h-.1M72.7 193a1.39 1.39 0 0 0-2.1 .4M72.7 193l1.8 1.1a5 5 0 0 1 2.3 3.9v1.9M72.7 193a1.4 1.4 0 0 0-1.9 .1M76.8 199.9l-.1 .3-.2 .2-2.2 .5a15.3 15.3 0 0 1-5.8 .6M76.8 199.9l-.2 .4M82.2 182.5l-3.2 1.7-1.8 1.2a15.2 15.2 0 0 0-6.3 6.9l-.3 1.3M82.2 182.5a2.31 2.31 0 0 1 2.4 .3M84.6 182.8l2.7 1.5M87.3 184.3a7.8 7.8 0 0 1 3.5 6.1"/>
<path d="M90.8 193.3v.4l-.3 .3-13.9 6.3M90.8 190.4v2.9M106.7 181.3l-15.9 9.1M109.1 182.7l-18.3 10.6M109.6 183l-19 11M113.8 187.7a1.28 1.28 0 0 1 1.5 1.3 .62 .62 0 0 1-.3 .9 .62 .62 0 0 1-.8-.4 1.49 1.49 0 0 1-.4-1.8zM115.8 186.5l-2 1.2M118.3 188l-3.2 1.8M126.4 180.8a24.3 24.3 0 0 0-9.7 4.6 1.36 1.36 0 0 0-.7 1.3l38.9 22.4M126.4 180.8l32 26.3M286.4 187.9h.1M286.4 187.9l.1 5.1 .2 4a21.9 21.9 0 0 0 2.1 8.3"/>
<path d="M286.4 187.9h13.8M300.2 187.9h.1M300.2 187.9l.2 3.2v3.1a26.8 26.8 0 0 1-2.5 10.9l-.1 .2M68 200.3a.69 .69 0 0 1 .6 .4 .69 .69 0 0 1-.1 .8 .77 .77 0 0 1-.5-1.2zM76.6 200.3l-.2 .1M155.1 208.8a8.9 8.9 0 0 1 3.3-1.7l-2.1 1.4-1.3 .6zM158.4 207.1h.1M288.8 205.3h.1M288.8 205.3a19 19 0 0 0 3.4 7l.5 .6M288.8 205.3h5.7M292.7 212.9a.94 .94 0 0 0 1.2 0M292.7 212.9h1.2"/>
<path d="M294.5 205.3h3.3M294.5 205.3h3.2M297.8 205.3h.1M297.8 205.3l-.8 1.9a25.3 25.3 0 0 1-3.1 5.7"/>
<circle cx="268.5" cy="58.3" r="1.24"/>
<circle cx="318.1" cy="58.3" r="1.24"/>
<circle cx="293.3" cy="65.3" r=".63"/>
</g>
<g fill="none" stroke="#808080" stroke-width=".2">
<path d="M42 26.6h27.7M45 26.1l3.4 .5-3.4 .6zM48.4 25.6v10M63.4 26.6l3.3-.5v1.1zM63.4 25.6v10M213.3 26.6l3.3-.5v1.1zM213.3 25.6v30.2M213.3 26.6h160M284.1 37.3a9.1 9.1 0 0 0 2.4 5.5M301.4 39.7l.9 .5-2.2 2.6zM302.5 37.3l-.1 .4a9.2 9.2 0 0 1-2.3 5.1M318.1 36.2l3.3-.5v1z"/>
<path d="M318.1 35.2v19.2M318.1 36.2h55.2M370 26.1l3.3 .5-3.3 .6zM370 35.7l3.3 .5-3.3 .5zM373.3 25.6v30.2M103.1 42.3l3.3-.5v1.1zM103.1 41.3v14.3M103.1 42.3h67.4M167.3 41.8l3.2 .5-3.2 .6zM170.5 41.3v22.7M284.3 40.2l.9-.5 1.3 3.1zM286.5 42.8a9.2 9.2 0 0 0 13.6 0"/>
<path d="M294.3 56.5h90M382.8 53.2h1l-.5 3.3zM383.3 50.2v22.7M48.4 76.7l3.3-.5v1zM48.4 76.7h122.1M48.4 60.5v17.2M167.3 76.2l3.2 .5-3.2 .5zM170.5 66v11.7M280 76.7h26.5M283.1 76.2l3.3 .5-3.3 .5zM286.4 66v11.7M299.7 66.5h84.6"/>
<path d="M300.2 76.7l3.3-.5v1zM300.2 66v11.7M383.3 66.5l.5 3.3h-1zM350 105.3l.5 3.4h-1zM350 105.3l.4 49.8M350.9 105.3l-32.3 .4M349.9 151.8h1l-.5 3.3zM351.5 155.1l-32.4 .4h77.2M383.3 159v30.1M394.8 152.1h1l-.5 3.4zM395.3 149.1v27.6M240.4 170.4h51.9"/>
<path d="M241.4 170.4v42.5M241.4 170.4l.5 3.3h-1zM268.5 171.4v52.7M318.1 171.4v52.7M319.1 170.4h77.2M374.3 165.4h10M382.8 162.1h1l-.5 3.3zM383.3 170.4l.5 3.3h-1zM395.3 170.4l.5 3.3h-1zM240.4 212.9h52.4M240.9 209.5h1l-.5 3.4zM268.5 223.1l3.3-.5v1z"/>
<path d="M268.5 223.1h49.6M314.8 222.6l3.3 .5-3.3 .5z"/>
</g>
<g fill="none" stroke="#808080" stroke-width=".25">
<path d="M123 56.5a8.2 8.2 0 0 1 4.8-.2l.2 .2-.2 .2a17.4 17.4 0 0 1-4.8-.2zM145.6 58l9.1 .6 3.1 .6 2.7 .8 2.6 1.4 3.3 1.2 4.1 2.4-4.1-2.4-3.3-1.1-1.9-1.1-2.5-.9-3.1-.7-4.6-.6zM287.9 58l-.4 .2a5.6 5.6 0 0 0 1.9 3.3l1.4 1.1 1.9 2.4M298.7 58l.7 .3 .1 .3-2.3 2.8-1.5 1.2-1.9 2.4M170.5 65.6l-1.3 .4-2 .2h-4.1a27.5 27.5 0 0 0 7.4-.4M292.9 65.8a10 10 0 0 1-3.8 .4M293.8 65.6l2 .6h1.7M98.7 175.9l1.4-.9 1.8-.7-1.8 1.3a3.1 3.1 0 0 1-1.7 .9zM70.6 196.9a9.1 9.1 0 0 0-2.6 4.2M82.1 182.5l-4.1 2.3-3.2 2.3-2 2-1.3 2-3.6 9.3M89.8 187a63.8 63.8 0 0 1-10.9 7.6l-2.6 1.6-3.3 1.8-4.3 2.8M287.9 187.9l-.4 5.5v4.5l.4 3.1 .6 2.5 4.2 9.4"/>
<path d="M298.7 187.9l.7 4.9a21.6 21.6 0 0 1-2.2 12.5l-3.4 7.6 1-1.4 1-2 1.7-4.2M76.6 200.3l-4.2 1-2.1 .2-1.6-.1M289.1 205.3a18.4 18.4 0 0 0 3.8 7.6"/>
</g>
<path d="M126.4 180.4l-10.5 6.1" fill="none" stroke="#000" stroke-width=".2" stroke-dasharray="15.2 1.3 1.3 1.3" stroke-dashoffset="11.1" stroke-linecap="butt"/>
<path d="M318.1 155.4v14.9" fill="none" stroke="#000" stroke-width=".2" stroke-dasharray="15.2 1.3 1.3 1.3" stroke-dashoffset="7.5" stroke-linecap="butt"/>
<path d="M268.3 58.3h-1.2M268.5 58v-1.1M268.5 58.5v1.1M268.8 58.3h1.1M317.9 58.3h-1.2M318.1 58v-1.1M318.1 58.5v1.1M318.4 58.3h1.1" fill="none" stroke="#000" stroke-width=".2" stroke-dasharray="15.2 1.3 1.3 1.3" stroke-linecap="butt"/>
<g fill="none" stroke="#c0c0c0" stroke-width=".35">
<path d="M60 2.5v7.5M110 2.5v7.5M160 2.5v7.5M210 2.5v7.5M260 2.5v7.5M310 2.5v7.5M360 2.5v7.5M2.5 48.5h7.5M410 48.5h7.5M2.5 98.5h7.5M410 98.5h7.5M2.5 148.5h7.5"/>
<path d="M410 148.5h7.5M2.5 198.5h7.5M410 198.5h7.5M2.5 248.5h7.5M410 248.5h7.5M60 287v7.5M110 287v7.5M160 287v7.5M210 287v7.5M260 287v7.5M310 287v7.5M360 287v7.5"/>
</g>
<g fill="none" stroke="#c0c0c0" stroke-width=".5">
<path d="M263.8 231.8v17M310.6 231.8v38.2M328.8 231.8v55.2M328.8 238.2h81.2M380.8 231.8v6.4M410 231.8h-180v55.2M230 248.8h180M230 257.3h98.8M230 253h98.8M237.8 248.8v38.2M257 248.8v38.2M274.4 248.8v38.2"/>
<path d="M284.6 248.8v38.2M295 248.8v17M230 265.8h98.8M230 261.5h98.8M230 278.5h54.6M230 274.3h54.6M230 270h180M397 278.5h13M397 270v12.8M230 282.8h180M373 282.8v4.2"/>
</g>
<path d="M10 10h400v277h-400z" fill="none" stroke="#c0c0c0" stroke-width=".7"/>
<path d="M268.4 58.3h.2M268.5 58.1v.3M318 58.3h.2M318.1 58.1v.3" fill="none" stroke="#000" stroke-width=".2"/>
<g fill="#808080">
<path d="M370 26.1l3.3 .5-3.3 .6zM213.3 26.6l3.3-.5v1.1z"/>
<path d="M318.1 36.2l3.3-.5v1zM370 35.7l3.3 .5-3.3 .5z"/>
<path d="M382.8 53.2h1l-.5 3.3zM383.3 66.5l.5 3.3h-1z"/>
<path d="M284.3 40.2l.9-.5 1.3 3.1zM301.4 39.7l.9 .5-2.2 2.6z"/>
<path d="M283.1 76.2l3.3 .5-3.3 .5zM300.2 76.7l3.3-.5v1z"/>
<path d="M268.5 223.1l3.3-.5v1zM314.8 222.6l3.3 .5-3.3 .5z"/>
<path d="M382.8 162.1h1l-.5 3.3zM383.3 170.4l.5 3.3h-1zM394.8 152.1h1l-.5 3.4zM395.3 170.4l.5 3.3h-1zM241.4 170.4l.5 3.3h-1zM240.9 209.5h1l-.5 3.4z"/>
<path d="M350 105.3l.5 3.4h-1zM349.9 151.8h1l-.5 3.3z"/>
<path d="M63.4 26.6l3.3-.5v1.1zM45 26.1l3.4 .5-3.4 .6zM167.3 76.2l3.2 .5-3.2 .5zM48.4 76.7l3.3-.5v1z"/>
<path d="M103.1 42.3l3.3-.5v1.1zM167.3 41.8l3.2 .5-3.2 .6z"/>
</g>
<text font-size="8.5" x="343" y="279.7">U20AE1067</text>
<g font-size="8.1">
<text x="27.8" y="8">8</text>
<text x="82.8" y="8">7</text>
<text x="132.8" y="8">6</text>
<text x="182.8" y="8">5</text>
<text x="232.8" y="8">4</text>
<text x="282.8" y="8">3</text>
<text x="332.8" y="8">2</text>
<text x="387.8" y="8">1</text>
<text x="3" y="30.4">F</text>
<text x="413" y="30.4">F</text>
<text x="2.8" y="79.6">E</text>
<text x="412.8" y="79.6">E</text>
<text x="2" y="129.6">D</text>
<text x="412" y="129.6">D</text>
<text x="1.7" y="179.6">C</text>
<text x="411.7" y="179.6">C</text>
<text x="2.7" y="229.6">B</text>
<text x="412.7" y="229.6">B</text>
<text x="2" y="278.9">A</text>
<text x="412" y="278.9">A</text>
<text x="27.8" y="295">8</text>
<text x="82.8" y="295">7</text>
<text x="132.8" y="295">6</text>
<text x="182.8" y="295">5</text>
<text x="232.8" y="295">4</text>
<text x="282.8" y="295">3</text>
<text x="332.8" y="295">2</text>
<text x="387.8" y="295">1</text>
</g>
<g font-size="6.7" fill="#808080">
<text x="46" y="25.2">300.00</text>
<text x="280.7" y="25.2">3200.00</text>
<text x="333.4" y="34.7">1104.00</text>
<text x="114.8" y="40.9">1137.60</text>
<text x="287.8" y="44" transform="rotate(4 287.8 44)">96°</text>
<text x="92.1" y="75.2">2231.58</text>
<text x="282.6" y="75.2">276.04</text>
<text x="381.9" y="74" transform="rotate(-90 381.9 74)">200.00</text>
<text x="348.9" y="142.2" transform="rotate(-91 348.9 142.2)">993.41</text>
<text x="393.9" y="175.3" transform="rotate(-90 393.9 175.3)">300.00</text>
<text x="381.9" y="189.1" transform="rotate(-90 381.9 189.1)">175.00</text>
<text x="240" y="201.9" transform="rotate(-90 240 201.9)">638.15</text>
<text x="284.4" y="221.6">992.00</text>
</g>
<g font-size="4.7">
<text x="338.7" y="256.7">AED 415</text>
<text x="338.7" y="265.3">CAD/CAM</text>
</g>
<text font-size="3.9" x="400.9" y="275.5">A3</text>
<g font-size="2">
<text x="230.6" y="234.6">UNLESS OTHERWISE SPECIFIED:</text>
<text x="230.6" y="237.1">DIMENSIONS ARE IN MILLIMETERS</text>
<text x="230.6" y="239.6">SURFACE FINISH:</text>
<text x="264.4" y="234.6">FINISH:</text>
<text x="311.3" y="234.5">DEBURR AND</text>
<text x="311.3" y="237">BREAK SHARP</text>
<text x="311.3" y="239.5">EDGES</text>
<text x="342.6" y="236">DO NOT SCALE DRAWING</text>
<text x="383.3" y="236.2">REVISION</text>
<text x="230.6" y="242.1">TOLERANCES:</text>
<text x="232.2" y="244.6">LINEAR:</text>
<text x="232.2" y="247.1">ANGULAR:</text>
<text x="244.3" y="252">NAME</text>
<text x="260" y="251.9">SIGNATURE</text>
<text x="277.2" y="251.9">DATE</text>
<text x="330.1" y="251.9">TITLE:</text>
<text x="230.6" y="256.1">DRAWN</text>
<text x="230.9" y="260.3">CHK'D</text>
<text x="230.4" y="264.4">APPV'D</text>
<text x="231.1" y="268.8">MFG</text>
<text x="231.5" y="273">Q.A</text>
<text x="285.6" y="272.5">MATERIAL:</text>
<text x="330" y="272.5">DWG NO.</text>
<text x="285.6" y="285.5">WEIGHT:</text>
<text x="330.1" y="285.6">SCALE:1:20</text>
<text x="374.5" y="285.6">SHEET 1 OF 1</text>
</g>
<text font-size="1.9" x="238.9" y="256.7">OKON, SOLOMON</text>
<text font-size="1.7" x="275.4" y="256.7">20/04/2024</text>
</svg>
